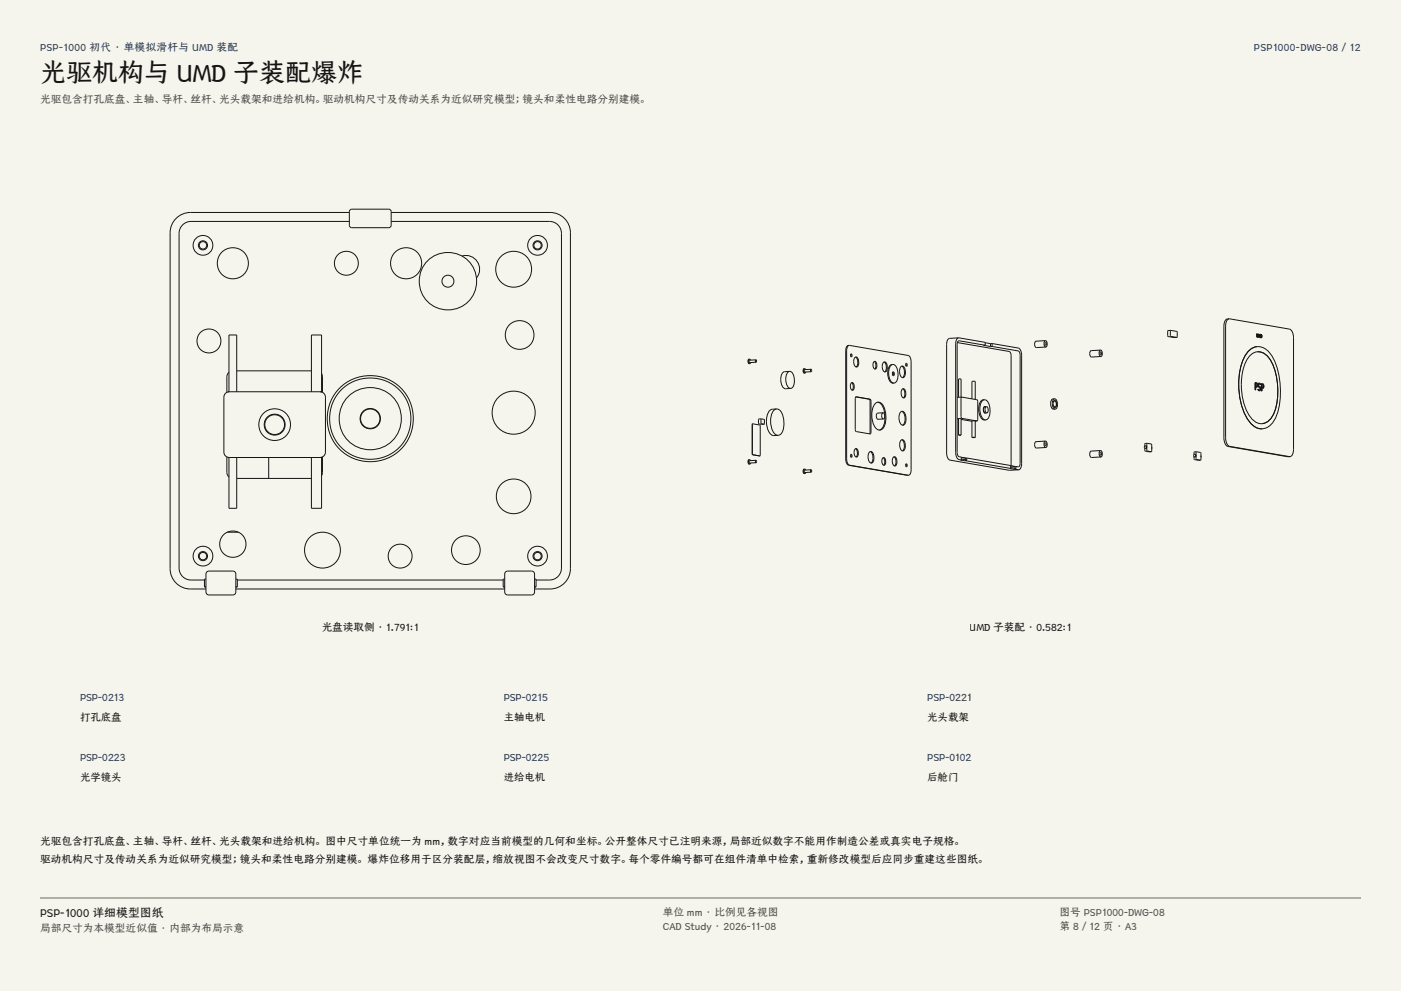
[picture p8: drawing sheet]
<svg xmlns="http://www.w3.org/2000/svg" width="420mm" height="297mm" viewBox="0 0 420 297" stroke-linecap="round" stroke-linejoin="round" font-family="sans-serif">
<g fill="#f5f4ed">
<path d="M0 0h420v297h-420z"/>
<path d="M12 12h396v275h-396z"/>
</g>
<g fill="none" stroke="#141413" stroke-width=".3">
<path d="M104.7 63.7h-47.6a6.1 6.1 0 0 0-6.1 6.1v100.6a6.1 6.1 0 0 0 6.1 6.1h4.6M104.7 66.4h-47.4a3.6 3.6 0 0 0-3.6 3.5v100.3a3.6 3.6 0 0 0 3.6 3.6h4M104.9 62.9l.5-.2h11.4l.5 .7-.1 4.4-.6 .4h-11.4l-.5-.7v-4.1zM117.3 63.7h47.6a6.1 6.1 0 0 1 6.1 6.1v100.6a6.1 6.1 0 0 1-6.1 6.1h-4.6M117.3 66.4h47.4a3.6 3.6 0 0 1 3.6 3.5v100.3a3.6 3.6 0 0 1-3.6 3.6h-4M138.5 76.8a4.1 4.1 0 0 1 4.6 1.6 4.1 4.1 0 0 1-.3 4.9M350.2 99.1l-.1 1.7 1.9 .4M350.2 99.1h.1M351 99l-.1 1.7 1.9 .4M351 99h.1M351 99l-.8 .1M351 99l1.9 .4-.1 1.7"/>
<path d="M368.5 95.5a1.43 1.43 0 0 0-1.6 1.7v34l.2 1.2a1.72 1.72 0 0 0 1 1.4l18.6 3.1M368.5 95.5l18.1 3.1a2.55 2.55 0 0 1 1.2 2.6v33.5l-.3 1.5-.8 .7M368.5 95.5l-.8 .7-.3 1.5v33.5l.2 1.2a1.72 1.72 0 0 0 1 1.4l18.1 3.1M68.4 117.4v.1M68.6 111.6l-.4 .6-.2 .7v4.7M68.7 117.4l-1.1 .5-.5 1.1v16.5l.5 1.1 1.1 .5M68.7 117.4l-.3 .1M68.7 117.4h27.3M71 117.4v-17h-2.4v17M71 111.1h22.4M93.4 117.4v-17h3v17.1M96 117.4l1.1 .5 .5 1.1v16.5l-.5 1.1-1.1 .5"/>
<path d="M96 117.4l.5 .1M96.4 112l.3 .9-.1 4.7M224.7 107.6l.3 .3M224.7 107.6a.82 .82 0 0 0 .1 1.4M224.7 107.6l-.2 .1a.73 .73 0 0 0-.3 .7 .73 .73 0 0 0 .6 .6M225 108.7l-.2 .3M226.6 107.8l-1.9 .2-.1 .3 .2 .4 1.9-.1M226.6 107.8l.2 .4-.1 .4M226.6 107.8l-.2 .4 .3 .4M236.7 111.3l-1.5 .1a2.9 2.9 0 0 0-.9 3.7 1.58 1.58 0 0 0 1.2 1.4l1.5-.1M236.7 111.3a2.9 2.9 0 0 0-.9 3.7 1.58 1.58 0 0 0 1.2 1.4M236.7 111.3a1.95 1.95 0 0 1 1.4 2.1 3.5 3.5 0 0 1-.6 2.8l-.5 .2"/>
<path d="M241.2 110.5l.3 .3M241.2 110.5a.82 .82 0 0 0 .1 1.3M241.2 110.5h-.2a.73 .73 0 0 0-.3 .7 .73 .73 0 0 0 .6 .6M241.6 111.5l-.3 .3M243.1 110.7l-1.9 .1-.1 .4 .2 .3 1.9-.1M243.1 110.7l.2 .4-.1 .3M243.1 110.7l-.1 .3 .2 .4M254.6 103.5a1.22 1.22 0 0 0-1.1 1.6v32.4l.4 1.5 .5 .4 18 3M254.6 103.5l17.7 3 .7 .9 .1 1v32.4l-.1 1-.6 .6M254.6 103.5l-.5 .3-.3 1.3v32.4l.2 1.1 .7 .8 17.7 3M255.1 106.1v.8M255.1 106.1l.1-.1a.57 .57 0 0 1 0 1l-.2-.3z"/>
<path d="M255.2 114.7h.2a1.45 1.45 0 0 1 .2 2.3 1.51 1.51 0 0 1-.4-2.3zM255.3 114.7a1.65 1.65 0 0 1 .1 2.3M256.4 107.1l.2-.1a1.87 1.87 0 0 1 .2 3 1.98 1.98 0 0 1-.4-2.9zM256.5 107a2.07 2.07 0 0 1 .1 3M256.5 119l4.3 .6 .3 .4v9.5l-.2 .5-4.2-.7-.3-.3zM256.6 119l3.9 .6 .3 .4v9.5l-.1 .5M262 108.4l.2-.1a1.45 1.45 0 0 1 .2 2.3 1.51 1.51 0 0 1-.4-2.2zM262.1 108.3a1.65 1.65 0 0 1 .1 2.3M264.9 108.5h.3a1.86 1.86 0 0 1 .1 3 1.98 1.98 0 0 1-.4-3zM265 108.5a2.07 2.07 0 0 1 .2 3M267.6 111.6l.2 .5M267.6 111.5l.2 .5-.1 .5"/>
<path d="M267.6 111.5l.4 .1 .1 .2-.3 .8-.2-.3zM267.6 109.2a1.65 1.65 0 0 0-1.4 1.9 3.1 3.1 0 0 0 1.5 3.7h.3M267.6 109.2a3.1 3.1 0 0 0-1 3.9l.2 .6a1.48 1.48 0 0 0 1.2 1.1M267.6 109.2a1.89 1.89 0 0 1 1.5 1.9 4.2 4.2 0 0 1-.6 3.5l-.5 .2M270.2 109.8l.3-.1a2.18 2.18 0 0 1 .2 3.5 2.28 2.28 0 0 1-.5-3.4zM270.3 109.7a2.35 2.35 0 0 1 .2 3.5M270.5 116.6l.3-.1a1.72 1.72 0 0 1 .1 2.8 1.84 1.84 0 0 1-.4-2.7zM270.6 116.5a1.94 1.94 0 0 1 .2 2.7M271.6 109v.7M271.6 108.9h.1a.56 .56 0 0 1 .1 .9l-.3-.3zM287 102.7l15.5 2.6 .4 .4 .2 .9-.1 33M287.3 119.1h.1"/>
<path d="M287.3 119.1h-.4M287.4 113.6h.1M287.4 113.6h.7v5.4M287.4 113.6v5.5M287.4 101.3l-2.7 .1a1.5 1.5 0 0 0-.9 1.8v33.2a1.7 1.7 0 0 0 1 1.5l17.8 3 2.8-.1M287.4 101.3a1.5 1.5 0 0 0-.9 1.8v33.1a1.7 1.7 0 0 0 1 1.5l2 .4M287.4 101.3l7.9 1.3v.9M287.5 102.1l-.4 .3-.2 .8v32.4l.4 1.1 .9 .3 .1 .9h-.3M287.5 102.1h.1M287.5 102.1l7.8 1.4M287.7 119.1h-.4M287.8 119.1h-.1"/>
<path d="M288.3 119l4.7 .9 .1 5.8-.2 .5M288.3 119l-.2 .5 .1 5.8 4.7 .9M288.3 119l-.6 .1M291.4 119.5v-5.2h.8h.2v5.4M295.1 119.8a1.78 1.78 0 0 0-1.7 2.1 3.3 3.3 0 0 0 1.7 4l.4-.1M295.1 119.8a3.4 3.4 0 0 0-1.2 4.2 2.16 2.16 0 0 0 1.6 1.8M295.1 119.8a2.05 2.05 0 0 1 1.6 2 4.6 4.6 0 0 1-.7 3.8l-.5 .2M295.3 102.7l1.6 .3M295.3 103.5h-.4l2 .4M296.9 103v.9M297.4 103l7.9 1.3a1.96 1.96 0 0 1 1 2.1l-.1 33.2a1.27 1.27 0 0 1-.8 1.2M297.4 103.8l7.8 1.4 .6 .8v32.9l-.3 .9h-.9"/>
<path d="M297.4 103.8l-.5 .1M297.4 103v.8M297.4 103h-.5M313.3 102.7h.3l.1 .3-.2 .5-.2-.2zM313.4 102.1l-2.8 .2a1.19 1.19 0 0 0 .1 1.9l2.8-.2M313.4 102.1a1.19 1.19 0 0 0 .1 1.9M313.4 102.1a1.2 1.2 0 0 1 .1 1.9M316.1 119.5l-.5 .1a1.91 1.91 0 0 0 .2 3h.5M316.1 119.5a1.91 1.91 0 0 0 .2 3.1M316.1 119.5a1.9 1.9 0 0 1 .2 3.1M329.8 105.5l.3 .1 .1 .3-.2 .4-.2-.2zM329.9 104.9l-2.8 .2a1.19 1.19 0 0 0 .1 1.9l2.8-.2"/>
<path d="M329.9 104.9a1.19 1.19 0 0 0 .1 1.9M329.9 104.9a1.2 1.2 0 0 1 .1 1.9M352 101.2h.1M352.8 101.1l-.8 .1M374.9 106.4a3.4 3.4 0 0 1 5 .3 17.7 17.7 0 0 1 3 13.4 7.9 7.9 0 0 1-3.6 6.6 3.9 3.9 0 0 1-4.7-2.1 18.5 18.5 0 0 1-.8-16.7zM376.3 114.7a.67 .67 0 0 1 .7 .6 .67 .67 0 0 1-.6 .7v.9zM376.4 114.9a.41 .41 0 0 1 .5 .4 .41 .41 0 0 1-.5 .4zM376.8 103.9h.1M376.9 103.9a5.6 5.6 0 0 0-4.4 4.4 21.4 21.4 0 0 0 1.9 17.9 5 5 0 0 0 3.9 2.3M376.9 103.9a5.2 5.2 0 0 1 4.9 3.6 23.1 23.1 0 0 1 .4 18.2 4.8 4.8 0 0 1-3.9 2.8M376.9 103.9h.1M377 101l-.2-1 .2 1.1"/>
<path d="M377 101h.1M377 101.1h.1M377 101l.1-.9-.1 1M377.2 115l.5-.1 .2 .4-.5-.2a.69 .69 0 0 0 .4 1l.1 .1a.51 .51 0 0 1 0 .8 .51 .51 0 0 1-.8-.1v-.3l.6 .2a.73 .73 0 0 0-.5-1zM377.3 100.1l.2 .7 .2-.6v1v-.9l-.2 .7-.2-.8v.9zM377.9 100.2a.49 .49 0 0 1 .5 .5 .49 .49 0 0 1-.5 .5zM377.9 100.3l.2 .1a.39 .39 0 0 1 .2 .4 .39 .39 0 0 1-.4 .3zM378 101.1h.1M378.2 115a.67 .67 0 0 1 .7 .6 .67 .67 0 0 1-.6 .7v.9zM378.3 115.3a.41 .41 0 0 1 .5 .4 .41 .41 0 0 1-.5 .4zM68 136.9v4.7l.2 .7 .4 .7M68.4 137.1h.1"/>
<path d="M68.4 137.1h.3M68.6 137.1v15.2h2.4v-15.2M68.7 137.1h27.3M80.6 137.1v6.3M96.4 137v15.3h-3v-15.2M96.5 137l-.5 .1M96.6 137l.1 4.6-.3 .9M224.7 137.8l.3 .2M224.7 137.8a.82 .82 0 0 0 .1 1.3M224.7 137.8h-.2a.73 .73 0 0 0-.3 .7 .73 .73 0 0 0 .6 .6M225 138.8l-.2 .3M225.5 136l.1 .3 2.2 .3"/>
<path d="M225.5 136l.2 .3M225.5 127.2v8.8M225.6 127l-.1 .2M225.6 127h.1M225.7 127l2.2 .5-.1 9.1M226.6 137.9l-1.9 .2-.1 .3 .2 .4 1.9-.1M226.6 137.9l.2 .4-.1 .4M226.6 137.9l-.2 .4 .3 .4M227.5 125.6l-.1 1.4 .9 .2M227.5 125.6h.1M227.8 136.6h.1M228.2 125.5v1.4l.9 .2"/>
<path d="M228.2 125.5h.1M228.2 125.5l-.7 .1M228.2 125.5l.9 .2v1.4M228.3 127.2h.1M229.1 127.1h.1M229.1 127.1l-.8 .1M232.8 122.6h-1.3a2.73 2.73 0 0 0-1.7 2.8 5.1 5.1 0 0 0 1.8 5.1h1.7M232.8 122.6a2.73 2.73 0 0 0-1.7 2.7 5.1 5.1 0 0 0 1.7 5.1l.5 .1M232.8 122.6a2.43 2.43 0 0 1 2 2.2 5.8 5.8 0 0 1-.9 5.4l-.6 .3M255.1 136.3v.7M255.1 136.2h.1a.57 .57 0 0 1 0 .9l-.2-.3zM256.4 134.5l.2-.1a1.58 1.58 0 0 1 .2 2.6 1.69 1.69 0 0 1-.4-2.5z"/>
<path d="M256.5 134.5a1.79 1.79 0 0 1 .1 2.5M260.8 135.4l.2-.1a2.17 2.17 0 0 1 .2 3.5 2.28 2.28 0 0 1-.4-3.4zM260.9 135.3a2.35 2.35 0 0 1 .2 3.5M262.4 120.9a1.48 1.48 0 0 1 2.5 .8 7.6 7.6 0 0 1 0 6.5 1.55 1.55 0 0 1-1.6 .6 1.55 1.55 0 0 1-1.2-1.2 6.8 6.8 0 0 1 .3-6.7zM263.1 120.5a2.79 2.79 0 0 1 2 2.5 6.2 6.2 0 0 1-.9 5.6l-.6 .3M264.7 137.2l.2-.1a1.45 1.45 0 0 1 .1 2.3 1.51 1.51 0 0 1-.3-2.2zM264.7 123.7l-1.6 .1a1.16 1.16 0 0 0 .1 1.9l1.6-.1M264.7 123.7a1.16 1.16 0 0 0 .1 1.9M264.7 123.7a1.16 1.16 0 0 1 .1 1.9M264.7 137.2a1.65 1.65 0 0 1 .2 2.2M267.9 137l.2-.1a1.73 1.73 0 0 1 .2 2.8 1.84 1.84 0 0 1-.4-2.7zM268 136.9a1.94 1.94 0 0 1 .1 2.7"/>
<path d="M270.1 123.4l.3-.1a2.14 2.14 0 0 1 1.2 2.8l-.5 1.1-.4 .2a2.67 2.67 0 0 1-.8-3.8zM270.2 131.9l.3-.1a2.1 2.1 0 0 1 .2 3.3 2.21 2.21 0 0 1-.5-3.2zM270.3 123.3a2.81 2.81 0 0 1 .2 4.1M270.3 131.8a2.28 2.28 0 0 1 .2 3.3M271.6 139.1v.7M271.6 139.1l.1-.1a.56 .56 0 0 1 .1 .9l-.3-.2zM286.9 125.5l.5 .1M287.3 125.5h.1M287.3 125.5h.9l-.1 4.9M287.4 130.4h.7M287.4 125.4v5M288.1 125.7l3.3 .6"/>
<path d="M288.2 137.6l1.3 .2M289.5 137.8l.2 .1M289.5 137.3l-1.3-.3 1.4 .3-.1 .3 .2 .3M289.5 137.3h.1M289.5 137.8v.3M289.7 138.1h-.2M289.7 138.1l13.3 2.3M289.7 137.9v.2M289.8 137.3l-.1 .6M289.8 137.3l13.1 2.2M289.8 137.3h-.3M291.4 126.2h.1"/>
<path d="M291.4 131.1h1M291.4 126.1v5M292.4 126.2h.1M292.4 126.1v5M292.5 126.2h-1.1M292.9 126.2h-.5M295 121.9l.1 .1M295.2 123.7v.1M295.4 121.9l-.1-.1a1.12 1.12 0 0 0 .1 2h.1M295.7 121.9a.94 .94 0 0 0-.8 .9 .94 .94 0 0 0 .9 .9M295.7 121.9a1.17 1.17 0 0 0 .1 1.8M295.7 121.9a1.17 1.17 0 0 1 .1 1.8"/>
<path d="M302.9 139.6l1.3 .2M302.9 139.5l.1 .9M304.2 139.8h.1M304.3 139.8h-.1M304.3 139.8h.1M304.4 139.8l-.2 .3 .3 .4M304.6 139.8l-.1 .7M304.6 139.8h-.2M313.3 132.8h.3l.1 .3-.2 .5-.2-.2zM313.4 132.2l-2.8 .2a1.19 1.19 0 0 0 .1 1.9l2.8-.2M313.4 132.2a1.19 1.19 0 0 0 .1 1.9M313.4 132.2a1.2 1.2 0 0 1 .1 1.9"/>
<path d="M315.9 121.8l.4 .2M316 120.1h.2a1.27 1.27 0 0 1 .1 2l-.5-.7v-.8zM316 120.1h.1M316.1 120.1l-.3 .3M316.1 120.1a1.2 1.2 0 0 1 .2 1.9M316.1 120.1h-.1M316.1 122h.1M316.2 122h-.1M316.3 122h-.2M329.8 135.6l.3 .1 .1 .3-.2 .4-.2-.2zM329.9 135l-2.8 .2a1.19 1.19 0 0 0 .1 1.9l2.8-.2M329.9 135a1.19 1.19 0 0 0 .1 1.9"/>
<path d="M329.9 135a1.2 1.2 0 0 1 .1 1.9M343.2 134.3l.1 .9 1.2 .2M343.3 132.9l-.1 .8M343.3 132.9h.1M343.4 133.6l.4 .5-.5 .3M343.4 133.6l-.4 .4 .3 .4M343.4 133.6l.3 .5-.4 .3M343.9 132.9l-.1 2.2 1.3 .3M343.9 132.9h.1M343.9 132.9h-.6M343.9 132.9l1.3 .3-.1 2.2M344.6 135.4h-.1"/>
<path d="M345.1 135.4h.1M345.1 135.4h-.6M345.3 134.1v.4M358 136.9l.1 .8 1.2 .2M358.1 135.4l-.1 .8M358.1 135.4h.1M358.2 136.2l.3 .4-.4 .3M358.2 136.2l-.4 .4 .3 .3M358.2 136.2l.2 .4-.3 .3M358.7 135.4l-.1 2.2 1.3 .3M358.7 135.4h.1M358.7 135.4h-.6"/>
<path d="M358.7 135.4l1.3 .3-.1 2.2M359.3 137.9h.1M359.9 137.9h.1M359.9 137.9h-.6M360 136.6v.4M378.3 128.5h.1M68.2 159.5h3.2M71 143.4h22.4M241.2 140.6l.3 .3M241.2 140.6a.82 .82 0 0 0 .1 1.3M241.2 140.6h-.2a.73 .73 0 0 0-.3 .7 .73 .73 0 0 0 .6 .6M241.6 141.6l-.3 .3"/>
<path d="M243.1 140.8l-1.9 .1-.1 .4 .2 .3 1.9-.1M243.1 140.8l.2 .4-.1 .3M243.1 140.8l-.1 .4 .2 .3M302.9 140.1l1.3 .2M303 140.4h-.2l1.4 .3M304.2 140.3l.2 .1M304.2 140.3v.4M304.4 140.4l.1 .1M304.5 140.7l.9 .1M304.5 140.7h-.3M304.5 140.5v.2M61.7 173.6h-.4v2.3h.4"/>
<path d="M62 171.4l.6-.3h7.2a.9 .9 0 0 1 .9 .9v5.4a.9 .9 0 0 1-.9 .9h-7.2a.9 .9 0 0 1-.9-.9v-5.4zM70.7 173.6h.4v1.5v.8h-.4M70.7 176.5h80.6M71.1 173.8h79.8M151.3 173.6h-.4v2.3h.4M151.6 171.4l.6-.3h7.2a.9 .9 0 0 1 .9 .9v5.4a.9 .9 0 0 1-.9 .9h-7.2a.9 .9 0 0 1-.9-.9v-5.4zM160.3 173.6h.4v1.5v.8h-.4"/>
<circle cx="60.8" cy="73.5" r="2.97"/>
<circle cx="60.8" cy="73.5" r="1.37"/>
<circle cx="60.8" cy="73.5" r="1.11"/>
<circle cx="69.8" cy="78.9" r="4.7"/>
<circle cx="103.8" cy="78.9" r="3.6"/>
<circle cx="121.7" cy="78.9" r="4.7"/>
<circle cx="161.1" cy="73.5" r="2.97"/>
<circle cx="161.1" cy="73.5" r="1.37"/>
<circle cx="161.1" cy="73.5" r="1.11"/>
<circle cx="134.3" cy="84.3" r="8.6"/>
<circle cx="134.3" cy="84.3" r="1.8"/>
<circle cx="154" cy="80.7" r="5.4"/>
<circle cx="62.6" cy="102.2" r="3.6"/>
<circle cx="155.8" cy="100.4" r="4.3"/>
<circle cx="82.3" cy="127.3" r="4.8"/>
<circle cx="82.3" cy="127.3" r="2.97"/>
<circle cx="82.3" cy="127.3" r="3.1"/>
<circle cx="111" cy="125.5" r="12.9"/>
<circle cx="111" cy="125.5" r="12.2"/>
<circle cx="111" cy="125.5" r="9.3"/>
<circle cx="111" cy="125.5" r="3.1"/>
<circle cx="111" cy="125.5" r="2.91"/>
<circle cx="154" cy="123.7" r="6.5"/>
<circle cx="154" cy="148.8" r="5.2"/>
<circle cx="60.8" cy="166.7" r="2.97"/>
<circle cx="60.8" cy="166.7" r="1.37"/>
<circle cx="60.8" cy="166.7" r="1.11"/>
<circle cx="69.8" cy="163.1" r="4"/>
<circle cx="96.7" cy="164.9" r="5.4"/>
<circle cx="119.9" cy="166.7" r="3.6"/>
<circle cx="139.6" cy="164.9" r="4.3"/>
<circle cx="161.1" cy="166.7" r="2.97"/>
<circle cx="161.1" cy="166.7" r="1.37"/>
<circle cx="161.1" cy="166.7" r="1.11"/>
</g>
<path d="M12 269.3h396zM12 269h396v.3h-396z" fill-rule="evenodd" fill="#504e49"/>
<text font-size="7.8" fill="#141413" x="12" y="24.7">光驱机构与 UMD 子装配爆炸</text>
<text font-size="3.5" fill="#141413" x="12" y="274.9">PSP-1000 详细模型图纸</text>
<g font-size="3.2" fill="#1b365d">
<text x="12" y="15.3">PSP-1000 初代 · 单模拟滑杆与 UMD 装配</text>
<text x="375.9" y="15.3">PSP1000-DWG-08 / 12</text>
<text x="24" y="210">PSP-0213</text>
<text x="151" y="210">PSP-0215</text>
<text x="278" y="210">PSP-0221</text>
<text x="24" y="228">PSP-0223</text>
<text x="151" y="228">PSP-0225</text>
<text x="278" y="228">PSP-0102</text>
</g>
<g font-size="3.2" fill="#504e49">
<text x="12" y="30.9">光驱包含打孔底盘、主轴、导杆、丝杆、光头载架和进给机构。驱动机构尺寸及传动关系为近似研究模型；镜头和柔性电路分别建模。</text>
<text x="198.7" y="274.5">单位 mm · 比例见各视图</text>
<text x="317.6" y="274.5">图号 PSP1000-DWG-08</text>
<text x="12" y="279.3">局部尺寸为本模型近似值 · 内部为布局示意</text>
<text x="198.7" y="278.8">CAD Study · 2026-11-08</text>
<text x="317.6" y="278.8">第 8 / 12 页 · A3</text>
</g>
<g font-size="3.2" fill="#141413">
<text x="96.4" y="189">光盘读取侧 · 1.791:1</text>
<text x="290.8" y="189">UMD 子装配 · 0.582:1</text>
<text x="12" y="253.3">光驱包含打孔底盘、主轴、导杆、丝杆、光头载架和进给机构。 图中尺寸单位统一为 mm，数字对应当前模型的几何和坐标。公开整体尺寸已注明来源，局部近似数字不能用作制造公差或真实电子规格。</text>
<text x="12" y="258.6">驱动机构尺寸及传动关系为近似研究模型；镜头和柔性电路分别建模。 爆炸位移用于区分装配层，缩放视图不会改变尺寸数字。每个零件编号都可在组件清单中检索，重新修改模型后应同步重建这些图纸。</text>
</g>
<g font-size="3.1" fill="#141413">
<text x="24" y="216">打孔底盘</text>
<text x="151" y="216">主轴电机</text>
<text x="278" y="216">光头载架</text>
<text x="24" y="234">光学镜头</text>
<text x="151" y="234">进给电机</text>
<text x="278" y="234">后舱门</text>
</g>
</svg>
